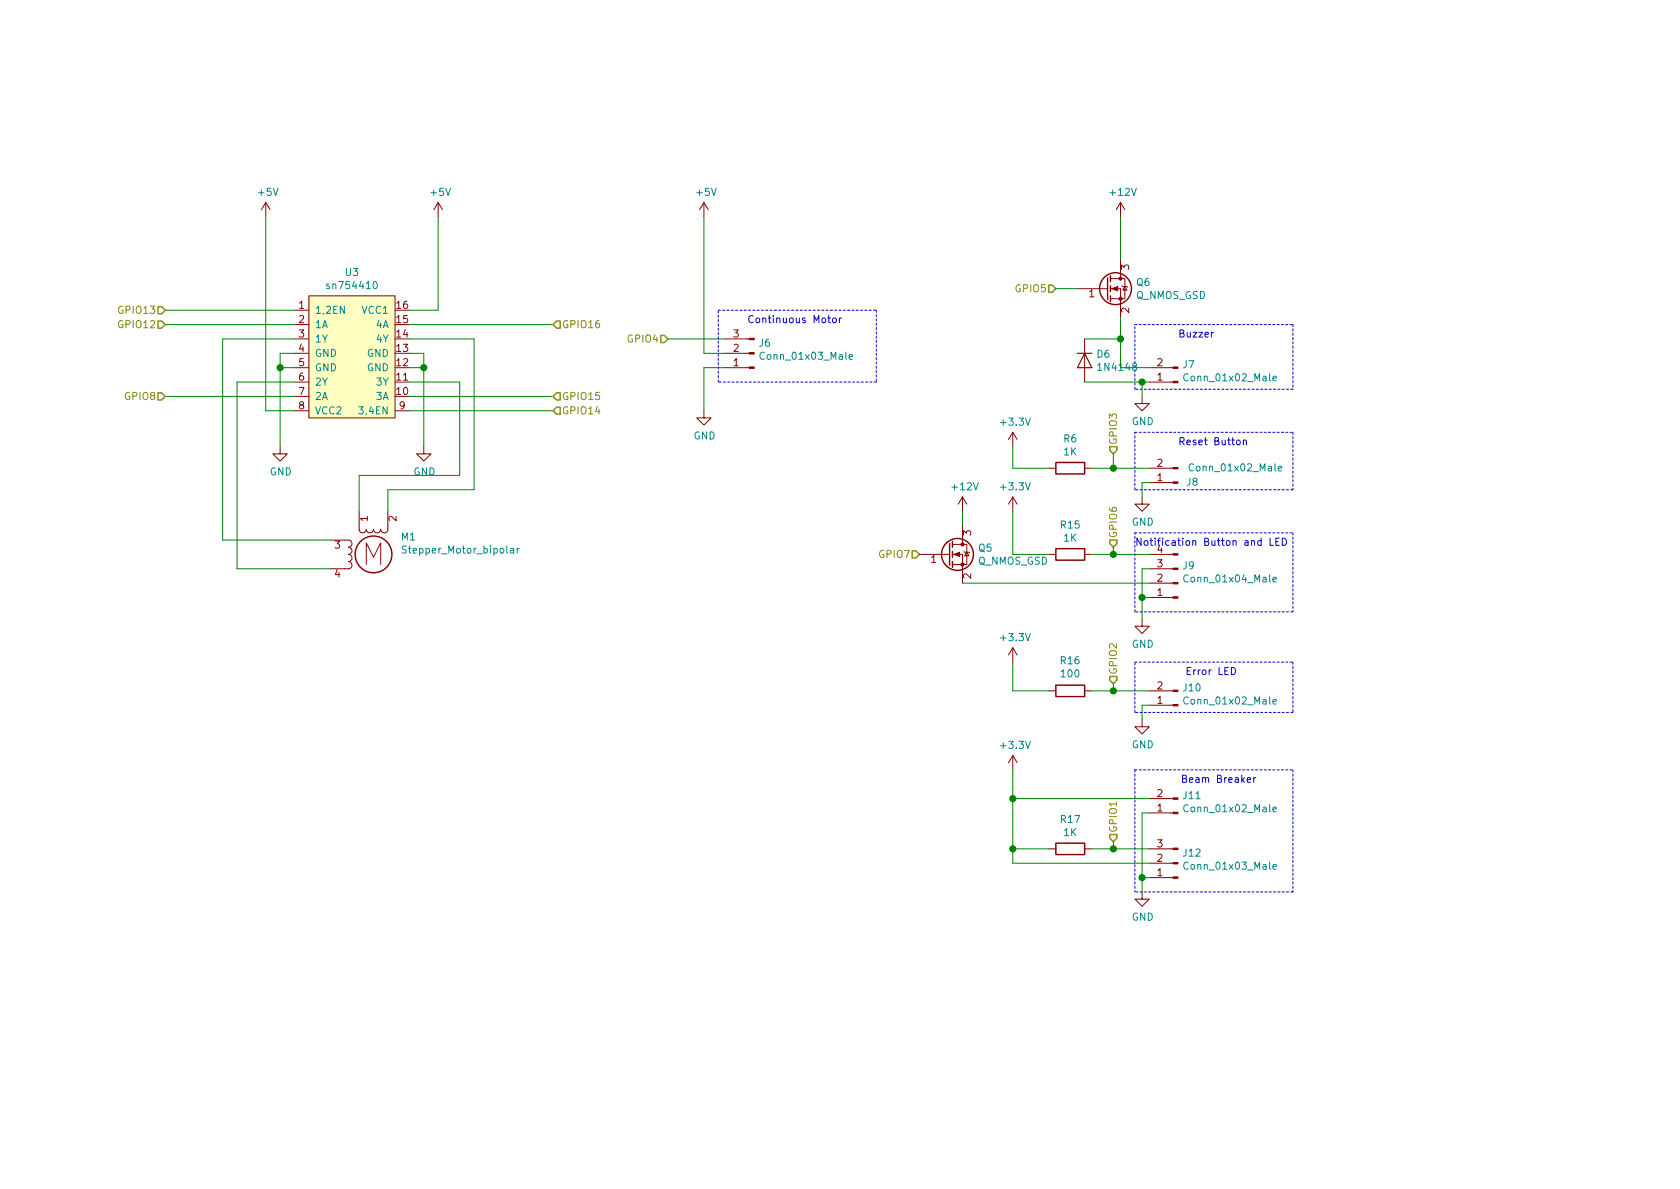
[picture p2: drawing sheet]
<svg xmlns="http://www.w3.org/2000/svg" width="297mm" height="210mm" viewBox="0 0 297 210" stroke-linecap="round" stroke-linejoin="round" font-family="sans-serif">
<g fill="none" stroke="#840000" stroke-width=".18">
<path d="M47 35.8l-.8 1.3M47 35.8v2.5M47 35.8l.8 1.3M77.5 35.8l-.8 1.3M77.5 35.8v2.5M77.5 35.8l.7 1.3M124.5 35.8l-.8 1.3M124.5 35.8v2.5M124.5 35.8l.7 1.3M198.1 35.8v2.5M198.1 35.8l-.7 1.3M198.1 35.8l.8 1.3"/>
<path d="M52.1 54.9h2.5M52.1 57.4h2.5M52.1 59.9h2.5M54.6 52.3h15.2v21.6h-15.2zM128.3 59.9h4.2M190.5 51h5.1M191.8 59.9v7.7M195.6 51h.2M196.3 51h1.8v5.1M196.3 49.3h1.8M198.1 49.3h.8v3.5h-2.6M198.1 46v3.3"/>
<path d="M198.4 50.5l.1 .2h.8l.1 .1M198.9 50.7l.4 .6h-.8zM49.5 79v1.3h1.3l-1.3 1.2-1.2-1.2h1.2M52.1 62.5h2.5M52.1 65h2.5M52.1 67.6h2.5M52.1 70.1h2.5M52.1 72.6h2.5M69.8 72.6h2.6M74.9 79v1.3h1.3l-1.3 1.2-1.2-1.2h1.2M124.5 72.6v1.3h1.2l-1.2 1.3-1.3-1.3h1.3M128.3 62.5h4.2"/>
<path d="M128.3 65h4.2M179.1 76.4l-.8 1.3M179.1 76.4v2.6M179.1 76.4l.7 1.3M201.9 70.1v1.3h1.3l-1.3 1.2-1.2-1.2h1.2M203.2 65h4.2M203.2 67.6h4.2M58.4 95.5h3.2a.63 .63 0 0 1 .6 .6 .63 .63 0 0 1-.6 .7 .63 .63 0 0 1 .6 .6 .63 .63 0 0 1-.6 .6 .63 .63 0 0 1 .6 .7 .63 .63 0 0 1-.6 .6 .63 .63 0 0 1 .6 .6 .63 .63 0 0 1-.6 .7h-3.2M63.5 90.4v3.2a.63 .63 0 0 0 .6 .6 .63 .63 0 0 0 .7-.6 .63 .63 0 0 0 .6 .6 .63 .63 0 0 0 .6-.6 .63 .63 0 0 0 .7 .6 .63 .63 0 0 0 .6-.6 .63 .63 0 0 0 .6 .6 .63 .63 0 0 0 .7-.6v-3.2M64.8 99.8v-3.8l1.2 2.5 1.3-2.5v3.8M162.6 98h5M167.7 98h.2"/>
<path d="M168.4 98h1.8v5.1M168.4 96.3h1.8M170.2 96.3h.7v3.5h-2.5M170.2 87.9v2.5M170.2 93v3.3M170.2 87.9l-.8 1.2M170.2 87.9l.7 1.2M170.4 97.5l.2 .2h.7l.1 .1M170.9 97.7l.4 .6h-.7zM179.1 87.9v2.5M179.1 87.9l-.8 1.2M179.1 87.9l.7 1.2"/>
<path d="M185.4 82.8h1.3M185.4 98h1.3M191.8 82.8h1.2M191.8 98h1.2M201.9 87.9v1.2h1.3l-1.3 1.3-1.2-1.3h1.2M203.2 82.8h4.2M203.2 85.3h4.2M203.2 98h4.2M179.1 114.5v2.6M179.1 114.5l-.8 1.3M179.1 114.5l.7 1.3M201.9 109.5v1.2h1.3l-1.3 1.3-1.2-1.3h1.2"/>
<path d="M203.2 100.6h4.2M203.2 103.1h4.2M203.2 105.7h4.2M179.1 133.6v2.5M179.1 133.6l-.8 1.3M179.1 133.6l.7 1.3M185.4 122.2h1.3M191.8 122.2h1.2M201.9 127.2v1.3h1.3l-1.3 1.3-1.2-1.3h1.2M203.2 122.2h4.2M203.2 124.7h4.2M185.4 150.1h1.3"/>
<path d="M191.8 150.1h1.2M201.9 157.7v1.3h1.3l-1.3 1.3-1.2-1.3h1.2M203.2 150.1h4.2M203.2 141.2h4.2M203.2 143.8h4.2M203.2 152.6h4.2M203.2 155.2h4.2"/>
</g>
<g fill="none" stroke="#840000" stroke-width=".25">
<path d="M195.8 49.1v3.9M196.3 48.8v1M196.3 50.5v1.1M196.3 52.3v1M167.9 96.1v3.8M168.4 95.8v1M168.4 97.5v1M168.4 99.3v1M186.7 81.8h5.1v2h-5.1zM186.7 97h5.1v2.1h-5.1zM186.7 121.2h5.1v2h-5.1zM186.7 149.1h5.1v2h-5.1z"/>
<circle cx="197.2" cy="51" r="2.82"/>
<circle cx="66" cy="98" r="3.3"/>
<circle cx="169.3" cy="98" r="2.82"/>
</g>
<g fill="none" stroke="#008484" stroke-width=".18">
<path d="M66.1 49.9l.2-.1a.67 .67 0 0 1 .4 .6 .67 .67 0 0 1-.4 .6l-.3-.4zM150.1 63.1l.6-.1v-.2l-.4-.1-.2 .2 .1 .6h.5M225.1 66.9l.6-.1-.1-.2-.4-.1-.1 .2v.6h.5M71.8 96.6l-.5-.1-.1 .2v.3l.5 .3 .1 .3-.2 .2h-.5M90.3 97h.5v.8M90.8 97.3h-.4l-.2 .2 .2 .3h.4M91.4 97v.8M91.8 97l-.4 .2M226 82.8l.6-.1v-.2l-.4-.1-.2 .2 .1 .6h.5M225.1 102.5l.6-.1-.1-.3h-.4l-.1 .2v.6h.5M225.1 124.1l.6-.1-.1-.3h-.4l-.1 .1v.7h.5M225.1 143.1l.6-.1-.1-.2-.4-.1-.1 .2v.6h.5"/>
<path d="M225.1 153.3l.6-.1-.1-.3h-.4l-.1 .2v.6h.5"/>
</g>
<path d="M54.6 52.3h15.2v21.6h-15.2z" fill="#ffffc2" stroke="#ffffc2" stroke-width=".18"/>
<g fill="none" stroke="#008400" stroke-width=".18">
<path d="M47 38.3v34.3h5.1M77.5 38.3v16.6h-5.1M124.5 38.3v24.2h3.8M198.1 38.3v7.7M29.2 54.9h22.9M29.2 57.4h22.9M52.1 59.9h-12.7v35.6h19M72.4 59.9h11.4v26.7h-15.2v3.8M72.4 57.4h25.4M118.1 59.9h10.2M186.7 51h3.8M191.8 59.9h6.3"/>
<path d="M198.1 56.1v8.9h5.1M29.2 70.1h22.9M49.5 65h2.6M52.1 62.5h-2.6v16.5M52.1 67.6h-10.2v33h16.5M72.4 62.5h2.5v16.5M72.4 65h2.5M72.4 72.6h25.4M72.4 67.6h8.9v16.5h-17.8v6.3M72.4 70.1h25.4M128.3 65h-3.8v7.6M179.1 79v3.8h6.3"/>
<path d="M191.8 67.6h11.4M201.9 67.6v2.5M170.2 90.4v2.6M179.1 90.4v7.6h6.3M193 82.8h10.2M193 98h10.2M196.8 80.3v2.5M196.8 96.8v1.2M203.2 85.3h-1.3v2.6M170.2 103.1h33M179.1 117.1v5.1h6.3M201.9 105.7h1.3"/>
<path d="M203.2 100.6h-1.3v8.9M179.1 136.1v16.5h24.1M193 122.2h10.2M196.8 120.9v1.3M203.2 124.7h-1.3v2.5M179.1 150.1h6.3M179.1 141.2h24.1M193 150.1h10.2M196.8 148.8v1.3M201.9 155.2h1.3M203.2 143.8h-1.3v13.9"/>
</g>
<g fill="#008400" stroke="#008400" stroke-width=".25">
<circle cx="49.5" cy="65" r=".51"/>
<circle cx="74.9" cy="65" r=".51"/>
<circle cx="196.9" cy="82.8" r=".51"/>
<circle cx="196.9" cy="98" r=".51"/>
<circle cx="201.9" cy="105.7" r=".51"/>
<circle cx="196.9" cy="122.2" r=".51"/>
<circle cx="196.9" cy="150.1" r=".51"/>
<circle cx="201.9" cy="67.6" r=".51"/>
<circle cx="198.1" cy="59.9" r=".51"/>
<circle cx="201.9" cy="155.2" r=".51"/>
<circle cx="179.1" cy="150.1" r=".51"/>
<circle cx="179.1" cy="141.2" r=".51"/>
</g>
<g fill="none" stroke="#848400" stroke-width=".25">
<path d="M27.9 56.8h.7l.6 .6-.6 .6h-.7zM27.9 54.2h.7l.6 .7-.6 .6h-.7zM97.8 57.4l.6-.6h.7v1.2h-.7zM116.8 59.3h.7l.6 .6-.6 .7h-.7zM185.4 50.4h.7l.6 .6-.6 .7h-.7zM27.9 69.5h.7l.6 .6-.6 .6h-.7zM98.4 69.5h.7v1.2h-.7l-.6-.6zM98.4 72h.7v1.3h-.7l-.6-.7zM196.2 79h1.3v.6l-.7 .7-.6-.7zM161.3 97.4h.6l.7 .6-.7 .7h-.6zM196.2 95.5h1.3v.6l-.7 .7-.6-.7zM196.2 119.6h1.3v.7l-.7 .6-.6-.6z"/>
<path d="M196.2 147.6h1.3v.6l-.7 .6-.6-.6z"/>
</g>
<g fill="#840000" stroke="#840000" stroke-width=".18">
<path d="M207.4 82.7h.9v.2h-.9z"/>
<path d="M207.4 85.2h.9v.3h-.9z"/>
<path d="M207.4 97.9h.9v.3h-.9z"/>
<path d="M207.4 100.5h.9v.2h-.9z"/>
<path d="M207.4 103h.9v.2h-.9z"/>
<path d="M207.4 105.5h.9v.3h-.9z"/>
<path d="M207.4 122h.9v.3h-.9z"/>
<path d="M207.4 124.6h.9v.2h-.9z"/>
<path d="M207.4 141.1h.9v.2h-.9z"/>
<path d="M207.4 143.6h.9v.3h-.9z"/>
<path d="M132.5 59.8h.8v.3h-.8z"/>
<path d="M132.5 62.4h.8v.2h-.8z"/>
<path d="M132.5 64.9h.8v.2h-.8z"/>
<path d="M207.4 64.9h.9v.2h-.9z"/>
<path d="M207.4 67.4h.9v.3h-.9z"/>
<path d="M196.6 51l1-.3v.7z"/>
<path d="M168.7 98l1-.3v.7z"/>
<path d="M207.4 150h.9v.2h-.9z"/>
<path d="M207.4 152.5h.9v.3h-.9z"/>
<path d="M207.4 155.1h.9v.2h-.9z"/>
<circle cx="198.1" cy="52.8" r=".28"/>
<circle cx="198.1" cy="49.3" r=".28"/>
<circle cx="170.2" cy="99.8" r=".28"/>
<circle cx="170.2" cy="96.3" r=".28"/>
</g>
<g fill="none" stroke="#0000c2" stroke-width=".18">
<path d="M146.4 56.2h.4M146.5 55.8v1.1l.3 .2M147.3 56.3l.3-.1 .3 .3-.1 .5-.4 .1-.2-.3zM148.4 56.2v.9M148.8 56.2l-.4 .3M214.6 58.8l-.4 .2M218.7 77.9l.3-.1 .2 .1v.7l-.3 .1-.3-.3zM219.8 77.9l.2-.1 .3 .1 .1 .8M219.8 77.8v.9M223 95.7l-.4-.1-.2 .2 .1 .6h.5M223 95.2v1.2M224.6 95.2v1.2h.5"/>
<path d="M225.6 95.8h.4M226.2 95.2h-.6v1.2h.6M226.7 95.2a.64 .64 0 0 1 .8 .6 .64 .64 0 0 1-.8 .6zM217.7 118a.64 .64 0 0 1 .7 .7 .64 .64 0 0 1-.7 .6zM209.1 137.7l.6-.1v-.4l-.6-.1v1.2h.5l.2-.2v-.2l-.3-.2"/>
</g>
<g fill="none" stroke="#0000c2" stroke-width=".18" stroke-dasharray=".4 .4">
<path d="M127 54.9h27.9M154.9 54.9v12.7M200.7 57.4h27.9M228.6 57.4v11.4M127 67.6v-12.7M154.9 67.6h-27.9M200.7 68.8v-11.4M200.7 76.4h27.9M228.6 68.8h-27.9M228.6 76.4v10.2M200.7 86.6v-10.2M200.7 94.2h27.9"/>
<path d="M228.6 86.6h-27.9M228.6 94.2v14M200.7 108.2v-14M200.7 117.1h27.9M228.6 108.2h-27.9M228.6 117.1v8.9M200.7 126v-8.9M200.7 136.1h27.9M200.7 136.1v21.6M228.6 126h-27.9M228.6 136.1v21.6M228.6 157.7h-27.9"/>
</g>
<path d="M190.5 62.5h2.5M191.8 62.5l1.2 2.5h-2.5z" fill="none" stroke="#840000" stroke-width=".2"/>
<g font-size="1.8" fill="#008484">
<text x="45.8" y="34.6">+5V</text>
<text x="76.3" y="34.6">+5V</text>
<text x="123.2" y="34.6">+5V</text>
<text x="196.4" y="34.6">+12V</text>
<text x="58.2" y="51.1">sn754410</text>
<text x="61.1" y="48.8">U3</text>
<text x="200.8" y="52.9">Q_NMOS_GSD</text>
<text x="201" y="50.6">Q6</text>
<text x="55.6" y="55.5">1,2EN</text>
<text x="55.6" y="58">1A</text>
<text x="64.1" y="55.5">VCC1</text>
<text x="66.6" y="58">4A</text>
<text x="55.6" y="60.6">1Y</text>
<text x="55.6" y="63.1">GND</text>
<text x="55.6" y="65.7">GND</text>
<text x="64.9" y="65.7">GND</text>
<text x="64.9" y="63.1">GND</text>
<text x="66.7" y="60.6">4Y</text>
<text x="134.3" y="61.3">J6</text>
<text x="134.9" y="63.6">Conn_01x03_Male</text>
<text x="194" y="63.3">D6</text>
<text x="194.4" y="65.6">1N4148</text>
<text x="209.2" y="65.1">J7</text>
<text x="55.6" y="68.2">2Y</text>
<text x="55.6" y="70.7">2A</text>
<text x="66.6" y="70.7">3A</text>
<text x="66.7" y="68.2">3Y</text>
<text x="209.8" y="67.4">Conn_01x02_Male</text>
<text x="55.6" y="73.3">VCC2</text>
<text x="63.9" y="73.3">3,4EN</text>
<text x="122.6" y="77.7">GND</text>
<text x="177.1" y="75.3">+3.3V</text>
<text x="200.1" y="75.2">GND</text>
<text x="188.1" y="78.2">R6</text>
<text x="188.1" y="80.5">1K</text>
<text x="210.8" y="83.4">Conn_01x02_Male</text>
<text x="47.7" y="84.1">GND</text>
<text x="73.1" y="84.1">GND</text>
<text x="168.5" y="86.7">+12V</text>
<text x="177.1" y="86.7">+3.3V</text>
<text x="209.9" y="85.9">J8</text>
<text x="71" y="95.6">M1</text>
<text x="187.6" y="93.5">R15</text>
<text x="188.1" y="95.8">1K</text>
<text x="200.1" y="93">GND</text>
<text x="71.7" y="97.9">Stepper_Motor_bipolar</text>
<text x="172.9" y="99.9">Q_NMOS_GSD</text>
<text x="173.1" y="97.6">Q5</text>
<text x="209.2" y="100.7">J9</text>
<text x="209.8" y="103">Conn_01x04_Male</text>
<text x="177.1" y="113.4">+3.3V</text>
<text x="187.6" y="117.5">R16</text>
<text x="187.7" y="119.8">100</text>
<text x="200.1" y="114.5">GND</text>
<text x="209.3" y="122.3">J10</text>
<text x="209.8" y="124.6">Conn_01x02_Male</text>
<text x="177.1" y="132.4">+3.3V</text>
<text x="200.1" y="132.3">GND</text>
<text x="209.3" y="141.3">J11</text>
<text x="209.8" y="143.6">Conn_01x02_Male</text>
<text x="187.6" y="145.5">R17</text>
<text x="188.1" y="147.8">1K</text>
<text x="209.3" y="151.5">J12</text>
<text x="209.8" y="153.8">Conn_01x03_Male</text>
<text x="200.1" y="162.8">GND</text>
</g>
<g font-size="1.8" fill="#840000">
<text x="199.6" y="47.7" transform="rotate(-90 199.6 47.7)">3</text>
<text x="192.6" y="52.6">1</text>
<text x="52.9" y="54.6">1</text>
<text x="52.9" y="57.1">2</text>
<text x="52.9" y="59.7">3</text>
<text x="70.2" y="59.7">14</text>
<text x="70.2" y="57.1">15</text>
<text x="70.2" y="54.6">16</text>
<text x="129.7" y="59.7">3</text>
<text x="199.6" y="55.3" transform="rotate(-90 199.6 55.3)">2</text>
<text x="52.9" y="62.2">4</text>
<text x="52.9" y="64.8">5</text>
<text x="70.2" y="64.8">12</text>
<text x="70.2" y="62.2">13</text>
<text x="129.7" y="64.8">1</text>
<text x="129.7" y="62.2">2</text>
<text x="204.6" y="64.8">2</text>
<text x="52.9" y="67.3">6</text>
<text x="52.9" y="69.8">7</text>
<text x="70.2" y="69.8">10</text>
<text x="70.2" y="67.3">11</text>
<text x="204.6" y="67.3">1</text>
<text x="52.9" y="72.4">8</text>
<text x="70.6" y="72.4">9</text>
<text x="204.6" y="82.5">2</text>
<text x="204.6" y="85.1">1</text>
<text x="65" y="92.2" transform="rotate(-90 65 92.2)">1</text>
<text x="70.1" y="92.2" transform="rotate(-90 70.1 92.2)">2</text>
<text x="171.7" y="94.7" transform="rotate(-90 171.7 94.7)">3</text>
<text x="59.2" y="97">3</text>
<text x="164.6" y="99.6">1</text>
<text x="204.6" y="100.3">3</text>
<text x="204.6" y="97.8">4</text>
<text x="59.2" y="102.1">4</text>
<text x="171.7" y="102.3" transform="rotate(-90 171.7 102.3)">2</text>
<text x="204.6" y="105.4">1</text>
<text x="204.6" y="102.9">2</text>
<text x="204.6" y="124.5">1</text>
<text x="204.6" y="121.9">2</text>
<text x="204.6" y="143.5">1</text>
<text x="204.6" y="141">2</text>
<text x="204.6" y="149.9">3</text>
<text x="204.6" y="154.9">1</text>
<text x="204.6" y="152.4">2</text>
</g>
<g font-size="1.8" fill="#848400">
<text x="179.8" y="51.7">GPIO5</text>
<text x="21.3" y="58">GPIO12</text>
<text x="21.3" y="55.5">GPIO13</text>
<text x="99.3" y="58">GPIO16</text>
<text x="111.2" y="60.6">GPIO4</text>
<text x="22.3" y="70.7">GPIO8</text>
<text x="99.3" y="70.7">GPIO15</text>
<text x="99.3" y="73.3">GPIO14</text>
<text x="197.5" y="78.7" transform="rotate(-90 197.5 78.7)">GPIO3</text>
<text x="197.5" y="95.2" transform="rotate(-90 197.5 95.2)">GPIO6</text>
<text x="155.6" y="98.7">GPIO7</text>
<text x="197.5" y="119.4" transform="rotate(-90 197.5 119.4)">GPIO2</text>
<text x="197.5" y="147.3" transform="rotate(-90 197.5 147.3)">GPIO1</text>
</g>
<g font-size="1.8" fill="#0000c2">
<text x="132.1" y="57.1">Continuous Motor</text>
<text x="208.3" y="59.7">Buzzer</text>
<text x="208.3" y="78.7">Reset Button</text>
<text x="200.7" y="96.5">Notification Button and LED</text>
<text x="209.5" y="119.4">Error LED</text>
<text x="210.4" y="138.4">Beam Breaker</text>
</g>
</svg>
